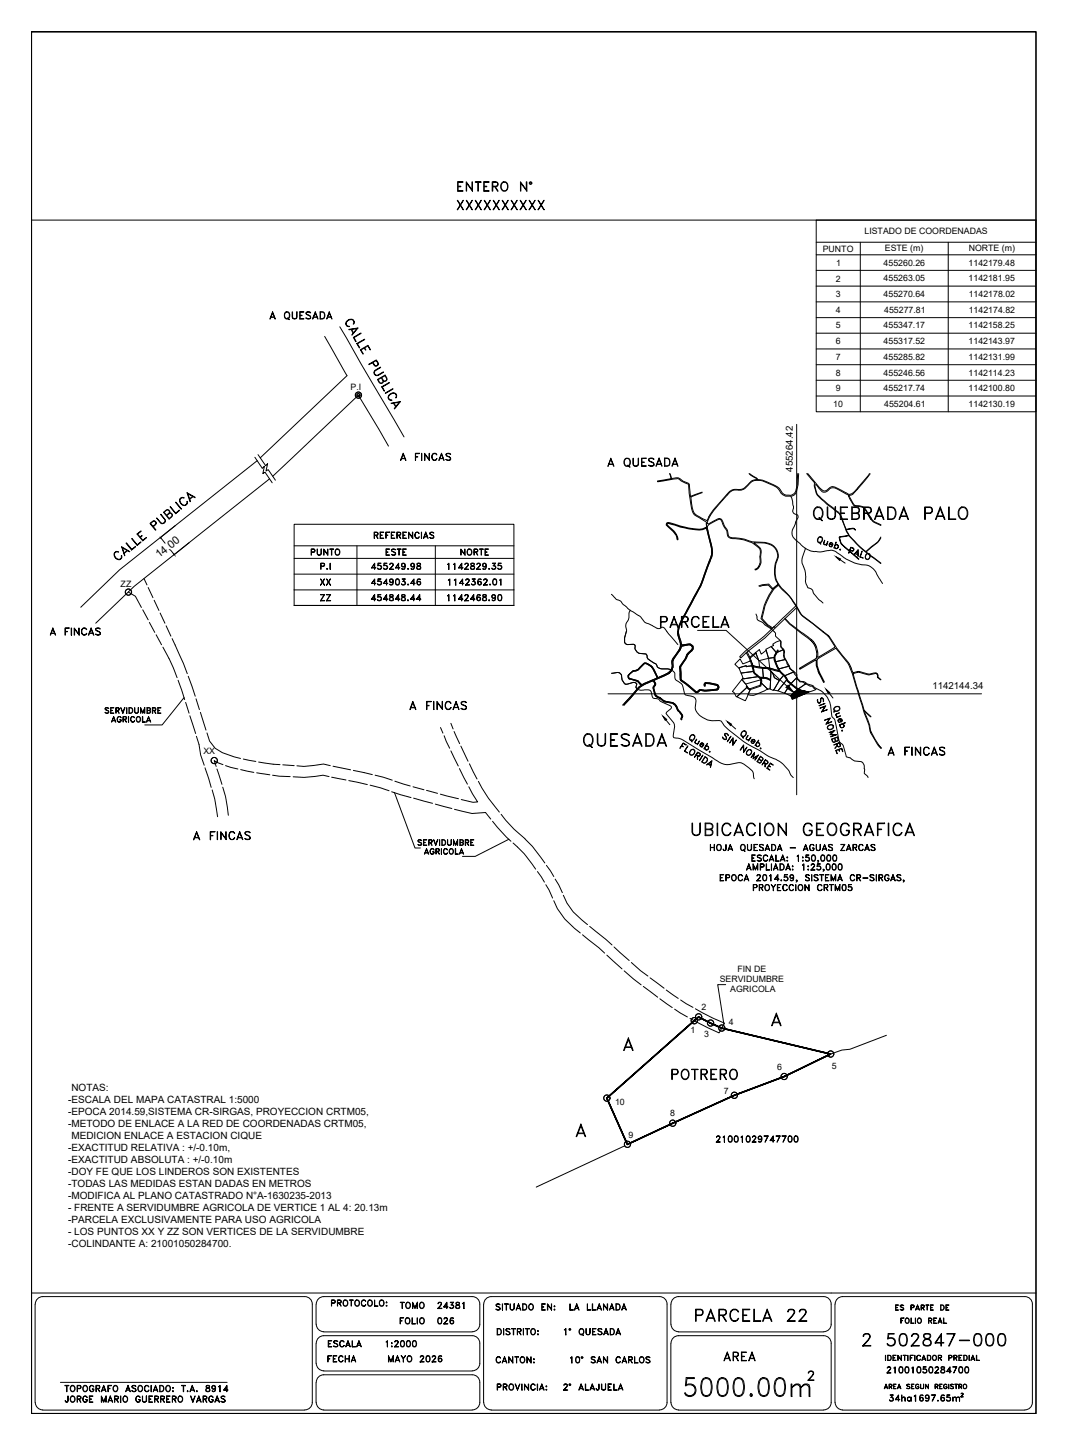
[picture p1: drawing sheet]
<svg xmlns="http://www.w3.org/2000/svg" width="340mm" height="460mm" viewBox="0 0 340 460" stroke-linecap="round" stroke-linejoin="round" font-family="sans-serif">
<!-- layer: PARCELAS -->
<path d="M193.2 349.6l6.6 14.7 34-15.6 15.9-6 14.8-7.1-34.7-8.3-7.4-3.5 7.4 3.5 34.7 8.3-14.8 7.1-15.9 6-34 15.6-6.6-14.7 29.2-25.8z" fill="none" stroke="#000" stroke-width=".51"/>
<!-- layer: SERVIDUMBRE -->
<g fill="none" stroke="#000" stroke-width=".32">
<path d="M40.9 188.5l2.2 1.3 1.9 3.6M45.5 194.1l1.7 3.2M45.8 184.2l1 2M47.2 187l1.5 3.3M47.6 198.1l1.7 3.2M49.1 191.1l1.5 3.2M51 195.2l1.5 3.2M52.9 199.2l1.5 3.3M241.6 186.5l1.2-.4 2-.1 1.4 1.5 1.5-1.4-1.5 1.4M241.9 186.7l.9-.3 1.9-.1 1.3 1.4a21.9 21.9 0 0 0-3.7 9.2l1.9 2.1 1.6 1.1M247.8 186.3a14.3 14.3 0 0 0-4.5 8l-.7 2.6 1.8 1.9 1.7 1.1M49.7 202.1l1.7 3.2"/>
<path d="M51.9 206a56.8 56.8 0 0 1 4.5 9.7M54.8 203.3l3.6 7.9 1.2 3.3M56.7 216.6l2.1 6.1M59.9 215.3l2.3 6.3M237.6 207.9l1.4 2.5-.4 .1M237.9 207.5l.9 1.8M239 210.4l.6 2.2a3.3 3.3 0 0 0 2 3 1.94 1.94 0 0 1 .5 2.6M240.7 208l-1.9 1.5M241.9 212.4l2.6 .2M244.6 212.6h.1M244.8 212.6l.3 .2M245.4 216.7a4.7 4.7 0 0 0-3.1-.8 2.56 2.56 0 0 1 0 2.5l-3.6 1.2-1.1-1.1 .3-.2 .9 1"/>
<path d="M248 213.5l-.9-2a3.3 3.3 0 0 1 .3-4.2l.2-.4 .2 .1-.1 .4a3.4 3.4 0 0 0-.2 4.4l.9 1.8 1.3 1.2a11.5 11.5 0 0 0 5.1 4.7l-.2 .3a13.9 13.9 0 0 1-5.3-5l-.6-.5a.96 .96 0 0 0-1.1-.6l-2.7-.8-3.3-.3-1.9-.4a4.1 4.1 0 0 0 4.6 3.6l1.1 .6M59.1 223.6l1.1 3.4M60.5 227.9l1.8 5.6M62.4 222.5l1.1 3.4M62.5 234.4l.9 2.6 .5 3.3 1.1 3.3M63.8 226.8l1.8 5.6M65.9 233.3l.8 2.6 1.8 2.3 2.3 1.4 5.8 1.9M140.3 231.6l.7 1.8M141.4 234.2l1.8 4M143.6 239l2.3 4.9M143.6 230.3l.7 1.8M144.6 232.9l1.8 3.9"/>
<path d="M146.7 237.5l2.3 4.8M65.3 244.4l1.9 6.3M67.6 251.5l.8 2.9 .9 5.6M69.1 244.8l1.6 4.9M70.9 250.6l.9 3 .9 6M71 243.4l-2.8-1.2 .6 1.8M71.8 243.7l4 1.1M76.6 245l4.2 .9M77.5 241.6l4 .8M81.7 246l2 .3M82.4 242.6l6.8 .8M83.8 246.3l2.1 .4"/>
<path d="M86.8 246.8l5.6 .4M90 243.5l3.7 .2M104.8 247.2l-1.9-.4-6.1 .7-3.5-.2M105.2 243.7l-2.2-.5-6.2 .8-2.2-.2M105.6 247.4l4.6 .9M106 243.9l5.6 1.2M111.1 248.5l5.9 1.3M112.5 245.3l6.1 1.3M117.9 250l6 1.7M119.4 246.8l5.5 1.6M124.7 252.1l6.2 1.8M125.7 248.7l4.9 1.5"/>
<path d="M131.5 250.5l3.5 .9M131.7 254.1l6 1.6M135.8 251.6l3.5 1M138.6 256l5.3 1.4M140.2 252.8l5.8 1.5M144.7 257.6l5.6 1.4 4.3-.3 1.7 2.1M146.3 244.7l2.5 4.9M149.3 250.5l2.8 4.8-1.5 .1-3.7-.9M149.5 243.2l2.4 4.8M152.3 248.8a46 46 0 0 0 6.7 9.7M159.6 259.2a42.6 42.6 0 0 0 7.6 7.9 47.1 47.1 0 0 1 6.3 7.6M156.8 261.5l1.6 1.9 4.3 4.4"/>
<path d="M163.4 268.4a33.5 33.5 0 0 1 7.2 8.3M171.1 277.5l2.3 3.3M174 275.5l2.3 3.5M176.8 279.9l2.3 4.3M173.8 281.7l2.2 4.2M176.3 286.7a22.5 22.5 0 0 0 8.5 10.3M179.4 285a19.8 19.8 0 0 0 7.7 9.4M185.5 297.6l7 5.8M187.8 294.9l7.1 5.9M193.2 304.1l4.9 4.3M195.5 301.5l4.8 4.3M198.8 309.1l5.4 4.4"/>
<path d="M201 306.4l3 2.6 2.3 1.7M204.9 314l4.5 3.5M207 311.3l4.5 3.3M210.1 318l4 2.8M212.2 315.2l3.8 2.6M216.7 318.4l4 2.3M214.8 321.3l4.1 2.5M221.4 321.1l5.6 3 3.7 1.6-1.7 3.1-9.3-4.6"/>
</g>
<!-- layer: 1 -->
<g fill="none" stroke="#000" stroke-width=".32">
<path d="M81.2 145.6l2.3 3.5 .7-.7-.5 2.4 .7-.5 2.3 3.4M82.2 144.7l2.4 3.5 .6-.6-.5 2.4 .7-.5 2.3 3.4M231.7 157.4l-.2 .2M273.1 155.7l-.2 .2M273.3 155.1l-.2 .2M51.2 171.3l1.4 1.6M54.3 175.1l1.1 1.3M55.9 167.3l-4.9 3.9M60.3 172.7l-4.9 4M223.6 165.4l1.4 .9M223.6 165.1l1.6 .7M226.1 163.9l-.4 .5"/>
<path d="M241.9 179.5l-.3 .7M93.7 187.8v5M163.6 187.8v5M58.6 222.1l-7 8.7h-5.5M125.6 252.3l6.5 17.7h1.8M162.1 267.2l-10.8 5.4h-4M231.1 313.5h-2.6l2 12.5M282.3 329.6l-11.7 4.4-2.5 .3-3.6 1.3M198.9 364.8l-28.1 13.1"/>
</g>
<!-- layer: Calles -->
<g fill="none" stroke="#000" stroke-width=".32">
<path d="M235.6 209.8l.9 1.6 2.6-1.1 .9 1.7-2.3 .2-.1-.3-2.3 .8-1.3-1.2zM236 214.3l4-.5 .2 .5 1.3 1.1-4.8 .7zM234.6 221.8l3.2-3 1.1 .7-1.5 3.5z"/>
<circle cx="114.1" cy="125.8" r="1"/>
<circle cx="114.1" cy="125.8" r=".49"/>
<circle cx="114.1" cy="125.8" r=".98"/>
<circle cx="114.1" cy="125.8" r=".48"/>
<circle cx="40.9" cy="188.5" r=".98"/>
<circle cx="68.2" cy="242.1" r="1"/>
<circle cx="68.2" cy="242.1" r=".98"/>
<circle cx="221" cy="325" r="1.02"/>
<circle cx="221.1" cy="324.9" r=".98"/>
<circle cx="222.5" cy="323.7" r="1"/>
<circle cx="222.5" cy="323.7" r=".98"/>
<circle cx="226.3" cy="325.7" r="1"/>
<circle cx="226.3" cy="325.7" r=".98"/>
<circle cx="229.8" cy="327.3" r="1"/>
<circle cx="229.8" cy="327.3" r=".98"/>
<circle cx="264.5" cy="335.5" r=".98"/>
<circle cx="264.5" cy="335.6" r=".98"/>
<circle cx="193.2" cy="349.6" r="1.02"/>
<circle cx="193.3" cy="349.6" r=".98"/>
<circle cx="214.2" cy="357.6" r="1"/>
<circle cx="214.2" cy="357.6" r=".98"/>
<circle cx="233.8" cy="348.7" r="1.02"/>
<circle cx="233.8" cy="348.7" r=".98"/>
<circle cx="249.7" cy="342.7" r="1"/>
<circle cx="249.7" cy="342.7" r=".98"/>
<circle cx="199.8" cy="364.3" r=".98"/>
</g>
<!-- layer: MACHOTE$0$4 -->
<path d="M10 70.1h319.9M10 411.6h319.9" fill="none" stroke="#000" stroke-width=".32"/>
<path d="M10 10.1h319.9v440h-319.9z" fill="none" stroke="#000" stroke-width=".51"/>
<!-- layer: TEX -->
<g fill="none" stroke="#000" stroke-width=".32">
<path d="M158.3 422.9h.7a1.11 1.11 0 0 1 .7 1.1 1.11 1.11 0 0 1-.7 1h-.7zM158.4 423.1a.97 .97 0 0 1 1.1 .5 .97 .97 0 0 1-.2 1.2h-.9zM160.3 422.9l.1 2.1zM161.1 423.3a.81 .81 0 0 1 1.3 0l-.5-.2-.7 .2 .1 .3 1 .6 .1 .5-.2 .1a.81 .81 0 0 1-1.1-.1l.4 .1 .8-.1-.1-.5-1-.6zM162.9 422.9l1.2 .2zM163.4 423.1v1.9l.2-1.9M164.8 423.9l.9-.1 .2-.5-.4-.2h-.7l-.1 1.9v-2.1l1.2 .2v.7l-1.1 .2M165.3 424l.6 1-.5-1M166.6 422.9l.1 2.1zM167.3 422.9l1.2 .2zM167.8 423.1v1.9l.2-1.9M169.2 423.3l.2-.2a.92 .92 0 0 1 1.1 .9 .92 .92 0 0 1-1.1 .8l-.4-.6z"/>
<path d="M169.4 423.1a.86 .86 0 0 1 1.1 .9 .86 .86 0 0 1-1.1 .8l-.3-.6zM171.2 423.7l.3 .1zM171.3 423.7l.1 .1zM171.3 424.7l.1 .3zM171.3 424.8h.1M179.7 423.3l.5-.4v2.1l-.1-1.9zM184.6 423.3l.4-.4a.97 .97 0 0 1 1 1.1 .97 .97 0 0 1-1.2 .8l-.4-.6zM184.8 423.1h.2a.87 .87 0 0 1 .8 1 .87 .87 0 0 1-1 .7l-.3-.6zM185.2 424.7l.6 .5zM186.6 422.9l.2 1.8 .3 .1h.5l.2-.4 .1-1.5v1.5l-.3 .4-.5 .2-.4-.3zM188.7 422.9h1.1l-1 .2v1.7l1 .2h-1.1zM188.8 423.9h.6l-.6 .1"/>
<path d="M190.6 423.1a.81 .81 0 0 1 1.1 .2l-.4-.2-.8 .2 .1 .3 1 .6 .1 .5a.81 .81 0 0 1-1.3 0l.5 .1 .7-.1-.1-.6-1-.5-.1-.3zM192.4 424.5h1.1M192.5 424.4h.9M193 422.9l.7 2.1-.7-1.7-.8 1.7zM194.3 422.9a1.09 1.09 0 0 1 1.3 .6 1.09 1.09 0 0 1-.3 1.3l-1 .2zM194.4 423.1h.5a.96 .96 0 0 1 .7 .9 .96 .96 0 0 1-.7 .8h-.5zM196.3 424.5h1.1M196.4 424.4h1M196.9 422.9l.7 2.1-.7-1.7-.8 1.7zM19.2 440.1h53.1M158.3 440.6h.9l.4 .4-.2 .5-1 .1 .8-.1 .2-.3-.2-.5h-.8v1.9zM160.2 440.6l1.1 .1 .2 .3-.2 .5-1 .1 .7-.1 .4-.3-.1-.4-1-.1v1.9z"/>
<path d="M160.8 441.6l.7 1-.6-1M162.2 440.8a.88 .88 0 0 1 1.4 .8 .88 .88 0 0 1-1.4 .7l-.1-.5zM162.4 440.8a.63 .63 0 0 1 .7-.1 .63 .63 0 0 1 .3 .7 .82 .82 0 0 1-.7 1.1l-.6-.7zM164 440.6l.8 1.7 .7-1.7-.7 2zM166.1 440.6l.1 2zM167 440.6l1.2 1.7 .1-1.7v2l-1.2-1.8-.1 1.8zM169.2 440.8l.7-.2 .5 .4a.7 .7 0 0 0-.8-.3 .7 .7 0 0 0-.5 .7v.4a.7 .7 0 0 0 .5 .7 .7 .7 0 0 0 .8-.4 .87 .87 0 0 1-1.3 .3 .87 .87 0 0 1 0-1.4zM171.1 440.6l.1 2zM172 442.1h1.1M172 442h1M172.5 440.6l.8 2-.8-1.8-.7 1.8zM173.9 442.4l.2 .1z"/>
<path d="M173.9 441.2l.2 .3zM173.9 441.4h.1M282.1 440.7l.6 1.4-.6-1.3-.5 1.3zM283.2 441.4l.7-.1v-.5l-.7-.1-.1 1.4v-1.4l.9 .1-.1 .6h-.7M284.6 442.1v-1.4h.8h-.9v1.4M286.3 440.7l.6 1.4-.6-1.3-.5 1.3zM288.7 440.8l.4-.1 .7 .1h-1l.1 .4 .8 .3 .1 .4-.4 .2-.7-.2a.47 .47 0 0 0 .6 .2 .47 .47 0 0 0 .3-.6l-.8-.3zM290.3 442.1v-1.4h.8h-.8v1.4M291.7 440.8l.5-.1 .4 .3a.59 .59 0 0 0-.8-.1 .59 .59 0 0 0-.1 .8 .59 .59 0 0 0 .8 .1v-.3h-.3h.4a.58 .58 0 0 1-.7 .6 .58 .58 0 0 1-.4-.9zM293.1 440.7l.1 1 .4 .4 .5-.4v-1v1l-.2 .4-.7-.2zM294.7 440.7l.9 1.2 .1-1.2v1.4l-.9-1.3-.1 1.3zM297.8 441.4l.7-.1 .1-.4-.8-.2v1.4v-1.4l.8 .1v.5l-.8 .1"/>
<path d="M299.3 440.7h.7h-.8v1.4M300.6 440.8l.6-.1 .4 .3a.58 .58 0 0 0-.8-.2 .58 .58 0 0 0-.3 .7 .48 .48 0 0 0 .5 .6 .48 .48 0 0 0 .5-.6h-.3h.4a.58 .58 0 0 1-.8 .6 .58 .58 0 0 1-.3-.9zM302.1 440.7v1.4zM302.6 440.8l.4-.1 .6 .1h-.9l.1 .4 .7 .3v.6l-.9-.2h.9v-.4l-.7-.3zM304 440.7h.9zM304.4 440.7v1.4l.1-1.4M305.4 441.4l.7-.1v-.5l-.7-.1-.1 1.4v-1.4l.9 .1-.1 .6h-.7"/>
<circle cx="181.5" cy="423.2" r=".29"/>
<circle cx="181.5" cy="423.2" r=".16"/>
<circle cx="307.2" cy="441.3" r=".62"/>
<circle cx="307.3" cy="441.3" r=".7"/>
</g>
<!-- layer: MARCO-INTERNO -->
<g fill="none" stroke="#000" stroke-width=".32">
<path d="M11.2 415.2v31.3M11.2 415.2l.6-1.5 .8-.7 1-.2h83.4a2.38 2.38 0 0 1 2.4 2.4M99.4 415.2v31.3M100.6 415.2v6.4M100.7 415.2l.3-1.1 .6-.8 1.5-.5h47.3a2.38 2.38 0 0 1 2.4 2.4M152.8 415.2l-.1 6.9-.8 1.3-1.5 .6h-47.3l-1.5-.6-.6-.8-.3-1M154 415.2v31.3M154.1 415.2l.2-1.1 .6-.8 1.5-.5h53.6a2.38 2.38 0 0 1 2.4 2.4M212.4 415.2v31.3M213.6 415.2v6.4M262.3 412.8h-46.2l-1.5 .5-.7 .8-.2 1.1M262.3 412.8l1 .2 .8 .7 .6 1.5"/>
<path d="M264.7 415.2l-.1 6.9-.8 1.3-1.5 .6M265.9 415.2v31.3M268.3 412.8h58M268.3 412.8l-1 .2-.8 .7-.6 1.5M326.4 412.8l1 .2 .8 .7 .5 1.5M328.7 415.2v31.3M100.6 427.6v6.5M100.7 427.6l.3-1 .6-.9 1.5-.5h47.3a2.38 2.38 0 0 1 2.4 2.4l-.1 7-.8 1.3-1.5 .5M100.7 434l.3 1.1 .6 .8 1.5 .5M103.1 436.5h47.3M213.6 427.6v18.9M213.7 421.6l.2 1 .7 .8 1.5 .6h46.2"/>
<path d="M262.3 425.2h-46.2l-1.5 .5-.7 .9-.2 1M262.3 425.2l1 .3 .8 .6 .6 1.5v18.9M11.2 446.5l.3 1 .6 .8 1.5 .5M13.6 448.9h83.4M99.4 446.5l-.2 1-.7 .8-1.4 .5M100.6 440.1v6.4M100.7 440.1l.3-1.1 .6-.8 1.5-.5h47.3a2.38 2.38 0 0 1 2.4 2.4v6.4M100.7 446.5l.3 1 .6 .8 1.5 .5M103.1 448.9h47.3M152.8 446.5l-.3 1-.6 .8-1.5 .5M154.1 446.5l.2 1 .6 .8 1.5 .5M156.4 448.9h53.6"/>
<path d="M212.4 446.5l-.2 1-.7 .8-1.5 .5M216 448.9h46.3M264.7 446.5l-.6 1.5-.8 .6-1 .2M265.9 446.5l.6 1.5 .8 .6 1 .2M268.3 448.9h58M328.7 446.5l-.5 1.5-.8 .6-1 .2"/>
</g>
<!-- layer: LP -->
<path d="M103.4 107.1l7.1 12.5-27.6 26.2M108.2 104l20.5 35.1M81.9 146.6l-43.8 34.8-12.4 11.9M85.9 152.4l-43.2 34.3-12.2 11.7M123.7 142l-9.6-16.2-27.2 25.8" fill="none" stroke="#000" stroke-width=".32"/>
<!-- layer: 2 -->
<g fill="none" stroke="#000" stroke-width=".32">
<path d="M110.4 102.3a1.31 1.31 0 0 1 1.3-.7 1.31 1.31 0 0 1 1.1 1l-.2 .6 .1-.5a1.26 1.26 0 0 0-1.5-.9 1.26 1.26 0 0 0-1 1.4l.5 .7 .6 .1a.99 .99 0 0 1-1.1-.5 .99 .99 0 0 1 .2-1.2zM111.1 104.9l2.9-.5-1.9 2.3 1.6-2.1zM111.8 104.8l.7 1.4M112 104.8l.6 1.2M112.5 107.4l2.4-1.4-2.2 1.5 .7 1.2zM113.6 109.4l2.5-1.4-2.3 1.4 .8 1.3zM114.7 111.3l2.5-1.4 .8 1.4-.8-1.2-2.3 1.3 .7 1.3zM116.1 110.8l.4 .6-.5-.6M118.7 115.3l.8 1.1 .7-.2 .1-.2-.5-1.2-2.3 1.3 2.3-1.5 .7 1-.2 .8-.9 .2-.8-1.2M119.4 117.9l1.8-1-1.7 1.1a.82 .82 0 0 0-.2 1.1 .82 .82 0 0 0 1 .3l1.7-1-1.6 1.1a.96 .96 0 0 1-1.2-.4 .96 .96 0 0 1 .2-1.2zM121.5 120.2l.8 1.1 .7-.2 .1-.2-.5-1.3-2.2 1.3 .8 1a.64 .64 0 0 0 .7-.8l-.5-.8M121.5 123.2l2.5-1.4-2.3 1.4 .7 1.4z"/>
<path d="M122 121.1a.76 .76 0 0 1-.3 .9 .76 .76 0 0 1-1-.2l-.5-1 2.4-1.4 .6 1a.79 .79 0 0 1-.8 1l-.5-.3M122.7 125.1l2.4-1.4zM123.8 125.8a1.25 1.25 0 0 1 1.5-.8 1.25 1.25 0 0 1 .9 1.5l-.2 .2a.97 .97 0 0 0 0-1.2 .97 .97 0 0 0-1.2-.2 1.15 1.15 0 0 0-.8 1.9l.8 .2a1.04 1.04 0 0 1-1.2-.7zM124.5 128.4l3-.5-1.9 2.3 1.5-2.2zM125.2 128.2l.8 1.4M125.4 128.3l.7 1.1M55.9 159.9l1.9 2.1zM57.3 158.7a1.06 1.06 0 0 1 1.4-.2 1.03 1.03 0 0 0-1.2 .3 1.03 1.03 0 0 0 0 1.2 1.19 1.19 0 0 0 1.9 .4l.2-.8a1.14 1.14 0 0 1-.8 1.4 1.14 1.14 0 0 1-1.4-1l-.2-.6zM59.6 156.9l2.6 1.4-2.4-1.1 .7 2.5zM61.4 158l-1.1 .8M61.5 158l-1.2 1M36.4 176l.7-.5 .7 .2a.95 .95 0 0 0-1.2 .3 .95 .95 0 0 0 0 1.2 1.17 1.17 0 0 0 1.9 .5l.2-.8a1.02 1.02 0 0 1-.4 1.2 1.02 1.02 0 0 1-1.3-.3l-.6-.9z"/>
<path d="M38.7 174.1l2.6 1.5-2.3-1.2 .7 2.5zM40.1 172.9l.2-.1 1.7 2.1 1.2-.8-1.3 1zM40.5 175.2l-1 .9M40.7 175.2l-1.3 1M41.9 171.5l1.8 1.9 1.2-.8-1.2 1zM43.6 170l1.3-1-1.1 1 1.7 2 1.2-.8-1.2 1zM44.6 171l.6-.5-.5 .6M48.7 167.6l1-.9-.6-.8-1.2 .8 1.8 2-.2 .1-1.7-2.1 .9-.8 .4-.1 .7 .7-1 1.2M49.9 164.9l1.3 1.5 .6 .3 .5-.4 .3-.5-1.4-2.1 1.3 1.6a.91 .91 0 0 1-.2 1.2 .91 .91 0 0 1-1.2 0zM53 164l1-1-.6-.7-1.1 .8 1.6 2 .9-1-.6-.7-1.1 .7M53.8 163.4a.74 .74 0 0 1 .8 0 .74 .74 0 0 1 .3 .8l-1.1 1.1-1.7-2.2 .8-.7a.75 .75 0 0 1 1 .1 .75 .75 0 0 1-.1 1M54.2 161.3l1.7 2.1 1.3-.9-1.3 1z"/>
<path d="M198.9 333.5h2.3M199.1 333.3h1.9M200.1 330.4l1.5 4h-.2l-1.3-3.4-1.3 3.4h-.2zM246.1 325.6h2.2M246.3 325.4h1.9M247.2 322.5l1.5 4h-.2l-1.3-3.4-1.3 3.4h-.2zM185 357.9l1.5 4h-.2l-1.3-3.5-1.4 3.5h-.1zM183.8 360.9h2.3M184 360.7h1.9"/>
</g>
<!-- layer: 1 -->
<path d="M55.4 176.4l.1 .2z" fill="#000" stroke="#000" stroke-width=".32"/>
<!-- layer: Datos -->
<g fill="none" stroke="#000" stroke-width=".32">
<path d="M285.2 415.4h.9l-.9 .1v1.5l.9 .1h-.9zM285.2 416.2h.6l-.6 .1M286.6 415.6l.4-.2 .8 .2h-1.1l.3 .5 .7 .4-.1 .5-.6 .1-.4-.3 .4 .2 .7-.2-.2-.4-.8-.4zM286.8 419.6h1l-.8 .1v1.6zM290.1 419.6l.1 1.6 .9 .1h-1zM290.1 416.2l.9-.1v-.5l-.9-.1v1.6v-1.7l.9 .2v.6l-.9 .1M291.5 419.6v1.7zM291.7 416.7h.9M291.7 416.7h.8M292.2 415.4l.6 1.7-.6-1.5-.7 1.5zM293.4 416.2l.8-.1v-.5l-.8-.1-.1 1.6v-1.7l1 .2-.1 .6-.8 .1M293.8 416.3l.5 .8-.5-.8"/>
<path d="M294.8 415.4l1 .1zM295.2 415.5v1.6l.1-1.6M296.3 415.4h.9l-.8 .1v1.5l.8 .1h-.9zM296.4 416.2h.5l-.5 .1M299.3 419.6l.7 1.7-.7-1.5-.7 1.5zM299.5 415.4h.6a.87 .87 0 0 1 .6 .9 .87 .87 0 0 1-.6 .8h-.6zM299.6 415.5h.5a.86 .86 0 0 1 0 1.5h-.5M300.4 419.6l.1 1.6 .9 .1h-1zM301.2 415.4h1l-.9 .1v1.5l.9 .1h-1zM301.3 416.2h.5l-.5 .1M281.9 431.4l.1 1.7zM282.6 431.4h.6a.87 .87 0 0 1 .6 .9 .87 .87 0 0 1-.6 .8h-.6z"/>
<path d="M282.8 431.5a.79 .79 0 0 1 .9 .8 .79 .79 0 0 1-.9 .7zM284.4 431.4v1.7M284.4 432.2h.5l-.5 .1M284.4 431.5v1.5M285.9 431.4l1.1 1.5v-1.5v1.7l-1-1.5-.1 1.5zM287 420.4h.4l-.4 .1M288 431.5v1.6l.1-1.6M289.1 431.4v1.7zM289.8 431.4h1l-.9 .1v1.6zM289.9 432.2h.5l-.5 .1M291.3 431.4v1.7zM292 431.6l.7-.2 .4 .4-.2-.2a.71 .71 0 0 0-1 .7 .71 .71 0 0 0 1 .6l.2-.2v.2a.81 .81 0 0 1-1.2-.1 .81 .81 0 0 1 .1-1.2z"/>
<path d="M294.1 431.4l.7 1.7-.7-1.5-.6 1.5zM295.3 431.4h.5a.87 .87 0 0 1 .6 .9 .87 .87 0 0 1-.6 .8h-.5zM295.4 431.5a.79 .79 0 0 1 1 .8 .79 .79 0 0 1-1 .7zM295.8 420.4l.7-.1 .2-.4-.9-.2-.1 1.6v-1.7l1 .2v.5l-.9 .2M296.2 420.5l.5 .8-.5-.8M297.4 421.2v-1.5l.9-.1h-1v1.7M297.4 420.4h.5l-.5 .1M298.8 432.2l.9-.1v-.5l-.9-.1v1.6v-1.7l.9 .1 .1 .3-.1 .4-.9 .1M298.8 420.9h1M298.9 420.8h.8M299.3 432.3l.5 .8-.5-.8M302.2 432.2h.6l.3-.4-.3-.3h-.6l-.1 1.6v-1.7l1 .2v.5l-.9 .2"/>
<path d="M303.8 432.2l.8-.1v-.5l-.8-.1-.1 1.6v-1.7l1 .2-.1 .6-.8 .1M304.2 432.3l.5 .8zM305.3 431.4v1.7M305.4 432.2h.5l-.5 .1M305.4 431.5v1.5M306.9 431.4h.6a.91 .91 0 0 1 .5 .9 .91 .91 0 0 1-.5 .8h-.6zM307 431.5a.85 .85 0 0 1 .9 .4 .85 .85 0 0 1-.1 1l-.8 .1zM308.5 431.4l.2 1.7zM309.8 431.4l.7 1.7-.7-1.5-.7 1.5zM310.9 431.4l.1 1.6 .9 .1h-1z"/>
<circle cx="288.9" cy="420.4" r=".79"/>
<circle cx="288.9" cy="420.4" r=".7"/>
<circle cx="292.7" cy="420.4" r=".79"/>
<circle cx="292.8" cy="420.4" r=".7"/>
<circle cx="297.6" cy="432.2" r=".77"/>
<circle cx="297.6" cy="432.2" r=".71"/>
</g>
<!-- layer: 0 -->
<g fill="none" stroke="#000" stroke-width=".32">
<path d="M253.7 135.1v117.9M260.7 171.1a.76 .76 0 0 1 .9-.1 .76 .76 0 0 1 .3 .9l-.2 .4a.78 .78 0 0 1-1 .5 .78 .78 0 0 1-.4-1zM260.7 171.2l.3-.2a.84 .84 0 0 1 .8 1.1 .84 .84 0 0 1-1.3 .4l-.1-.6zM261 172.6l.4 .6zM262.6 172l-.3 .9 .2 .4h.8l-.4 .1-.6-.2zM263.5 172.4l-.3 1.2zM264.3 172.9h.7l.2 .4-.1 .3-.9-.3 .8 .2 .1-.4a.58 .58 0 0 0-1 .2 .58 .58 0 0 0 .7 .7h.2a.64 .64 0 0 1-.9-.2 .64 .64 0 0 1 .2-.9zM266 173.5a.62 .62 0 0 1 .9 .2 .62 .62 0 0 1-.3 .9 .62 .62 0 0 1-.9-.4l.3 .3a.58 .58 0 0 0 .8-.3 .58 .58 0 0 0-.4-.8zM266.2 172.6l-.6 1.9zM267.4 174.9l.2-.1 .1 .3zM267.5 174.9h.1M270.6 175.1l1 .3 .2-.5-.1-.3-.7-.3-.8 1.8 .7-1.9 .8 .3 .2 .3-.2 .6-1.1-.2"/>
<path d="M272.2 176.2l1 .4M272.3 176.2l.9 .3M273.2 175l.1 2.1-.2-1.8-1.2 1.4zM274.4 175.5l-.5 1.8 1 .4-1.1-.4zM275.9 176.5l.3-.3a.84 .84 0 0 1 .7 1.2 .84 .84 0 0 1-1.2 .4l-.1-.7zM276 176.3l.2-.1a.94 .94 0 0 1 .9 1.2 .94 .94 0 0 1-1.4 .5l-.2-.8zM193.6 220.9h118.9M217.1 237.4l.5 .3-.6-.2M217.6 236.5l.9 .6-.9-.5-1.1 1.7zM219 237.5l-.9 1.6 .8 .6-1-.6zM219.9 234.2a.81 .81 0 0 1 1.3 0 .81 .81 0 0 1-.3 1.2 .74 .74 0 0 1-1 .3 .74 .74 0 0 1-.3-1zM219.9 238.9a.76 .76 0 0 1 1.1-.3 .76 .76 0 0 1 .2 1.1l-.3 .4a.76 .76 0 0 1-1 .3 .76 .76 0 0 1-.3-1.1z"/>
<path d="M220 234.3l.5-.3a.84 .84 0 0 1 .5 1.2 .84 .84 0 0 1-1.4 .1zM220 238.9a.67 .67 0 0 1 .9-.2 .67 .67 0 0 1 .2 .9 .91 .91 0 0 1-1.1 .7l-.2-.1a.94 .94 0 0 1 .2-1.3zM220.1 235.5l.2 .7zM221.8 235.3l-.4 1.1 .2 .3h.6l-.6 .1-.4-.4zM222.7 235.9l-.6 1.2zM223.1 236.8l.8 .5v-.5a.59 .59 0 0 0-.9 .4 .59 .59 0 0 0 .8 .6 .64 .64 0 0 1-.9-.4 .64 .64 0 0 1 .4-.8 .64 .64 0 0 1 .8 .6l-.1 .3-.9-.6M224.8 237.5a.63 .63 0 0 1 .8 .4 .63 .63 0 0 1-.4 .8 .63 .63 0 0 1-.8-.5l.2 .3a.58 .58 0 0 0 .9-.1 .58 .58 0 0 0-.3-.8zM225.2 236.6l-1 1.8zM225.8 239.3l.2-.1 .1 .2-.2 .1zM225.9 239.2h.1M230.8 233.6l.6-.1 .5 .5 .1 .2-.6-.6-.6 .1 .5 1-.1 .7a.86 .86 0 0 1-1.1-.7l.8 .7 .4-.2zM232.7 234.4l-1.1 1.7z"/>
<path d="M233.4 234.9l.1 2 1-1.3-1.1 1.7-.1-2.1-1 1.3zM236.3 233a.81 .81 0 0 1 1.3 0 .81 .81 0 0 1-.3 1.2 .81 .81 0 0 1-1.3 .1 .81 .81 0 0 1 .3-1.3zM236.3 233a.69 .69 0 0 1 1-.2 .69 .69 0 0 1 .2 1 .85 .85 0 0 1-1.3 .5 .94 .94 0 0 1 .1-1.3zM236.5 234.3l.2 .7zM236.8 237.1l.1 2.2 1-1.4-1.1 1.7-.1-2.1-1.1 1.3zM238 238.9a.76 .76 0 0 1 1.1-.2 .76 .76 0 0 1 .2 1l-.3 .5a.83 .83 0 0 1-1.3 0 .83 .83 0 0 1 .3-1.3zM238.1 239l.9-.3a.93 .93 0 0 1 .1 1.2 .93 .93 0 0 1-1.2 .3 .87 .87 0 0 1 .2-1.2zM238.2 234.2l-.5 1 .2 .3h.6h-.6l-.3-.3v-.3zM239 234.7l-.6 1.2zM239.3 235.6a.57 .57 0 0 1 .9-.2 .57 .57 0 0 1 0 .9l-.8-.6 .8 .5 .1-.4a.58 .58 0 0 0-1 0 .58 .58 0 0 0 .5 .8h.2a.63 .63 0 0 1-.7-.2 .63 .63 0 0 1 0-.8zM240.3 239.5l-.4 1.8 1.6-.9-1.1 1.6 .8-1.3-1.4 .9 .3-1.7-1 1.2zM241.6 235.6l-1.1 1.7z"/>
<path d="M242.1 238.2l.2 .1-.2 .1zM242.2 238.2h.1M260.4 222.7v.5l.4 .6 .4-.3 .1-1 .4-.3 .4 .3 .1 .9v-.6l-.5-.6-.3 .3-.3 1.3h-.5l-.4-.9zM260.8 224.6l1.9-.6zM261.1 225.4l1.9-.7-1.2 1.8 1.7-.5-1.9 .7 1.2-1.8zM262.5 229.3l1.9-.7-1.2 1.7 1.7-.5-1.9 .7 1.2-1.7zM263.7 231a.88 .88 0 0 1 1.2-.3 .88 .88 0 0 1 .4 1.1 .97 .97 0 0 1-1.1 .5 .97 .97 0 0 1-.7-.9zM263.7 231.2l.3-.2a.83 .83 0 0 1 1.3 .3 .89 .89 0 0 1-.8 .9 .89 .89 0 0 1-1-.8zM264 233.2l1.9-.7-1.4 1.3 1.9 .1-1.9 .7 1.4-.6-1.6-.1 1.1-1.1zM265.7 225.2a.88 .88 0 0 1 1.2-.4 .88 .88 0 0 1 .4 1.2 .97 .97 0 0 1-1 .5 .97 .97 0 0 1-.8-.9zM265.7 225.3l.3-.2a.83 .83 0 0 1 1.3 .4 .89 .89 0 0 1-.8 .8 .89 .89 0 0 1-.9-.7zM265.8 226l-.2 .7z"/>
<path d="M265.8 235l.5 .9 .6-.2-.3-1-1.7 .7 .5 .8 .5-.2-.2-.9M265.9 235.7l.4 .3 .5-.1 .2-.5-.3-.8-1.9 .7 .2 .8 .6 .3 .4-.3 .1-.4M266.1 227.4l1.2-.4-1 .5v.4l.5 .3-.4-.1zM266.1 238.9l1.9-.7 .4 1-.4-.9-1.7 .6 .2 1zM266.4 228.3l1.3-.4zM266.5 236.8l.4 .9 .6-.2-.2-1-1.8 .7 1.8-.8 .3 1.1-.8 .2-.4-.8M266.6 237.3l-.7 1 .7-.9M267.1 238.6l.2 .6-.2-.5M267.3 230.7l1.9-.7zM267.3 228.9l.4 1a.64 .64 0 0 0 .2-1 .64 .64 0 0 0-1 0 .64 .64 0 0 0 .2 1h.3h-.2a.54 .54 0 0 1-.2-.7 .54 .54 0 0 1 .7-.2 .54 .54 0 0 1 .2 .7l-.2 .1-.3-.9M268 232.5h.3l-.1 .3zM268.2 232.6h.1"/>
<path d="M221.7 240.2l.9 .5 .3-.6-.7-.5-1 1.5 .9-1.7 .9 .7-.4 .7-.9-.5M222.1 240.6v1.2l.1-1.2M223.8 240.4l-1 1.8zM224.5 240.9l.5 .3a1.06 1.06 0 0 1 .1 1.2 1.06 1.06 0 0 1-1.1 .5l-.5-.4zM224.5 241a.92 .92 0 0 1 .5 1.4 .92 .92 0 0 1-1.4 .1zM225 243.5l1.7-1.3-.4 2.1 .2-1.8zM225.4 243.2l1 .6M225.5 243.2l.8 .5M241.7 241.6l.9 .5 .3-.6-.7-.6-1 1.5 1 .4 .2-.5-.8-.6M242.3 242l.1 .6-.5 .4-.9-.5 1.1-1.7 .9 .8-.4 .6-.4-.1M243.3 242.7l.8 .5 .4-.4-.7-.8-1.1 1.6 1-1.8 .6 .5 .2 .6-.4 .3-.9-.4M243.6 243v1.2l.1-1.1"/>
<path d="M244.9 243.7l.4 .5-.5-.3M245.3 242.9l1 .7-.9-.6-1.1 1.6 .8 .6-.9-.6zM229.3 278.4h1.1l-1 .1v1.8l1 .1h-1.1zM229.4 279.4h.6l-.6 .1M231.2 279.4l1-.1 .1-.5-.3-.3h-.8l-.1 1.9v-2l1.2 .2v.7l-1.1 .2M233.1 278.7l.2-.2a.92 .92 0 0 1 1.2 .9 .92 .92 0 0 1-1.2 .9l-.4-.6zM233.3 278.6a.86 .86 0 0 1 1.1 .8 .86 .86 0 0 1-1.1 .9l-.3-.6zM235.2 278.7l.8-.3 .5 .5a.7 .7 0 0 0-.8-.4 .7 .7 0 0 0-.6 .7v.5a.7 .7 0 0 0 .6 .6 .7 .7 0 0 0 .8-.4 .75 .75 0 0 1-.9 .6 .75 .75 0 0 1-.6-.8zM237.7 278.4l.7 2-.7-1.7-.8 1.7zM237.9 276.5h1.1M238.4 275l.8 2-.8-1.7-.7 1.7zM239.8 275l.7 1.7 .8-1.7v2l-.1-1.5-.7 1.5-.6-1.5-.1 1.5z"/>
<path d="M242.2 275.9h.9v-.7l-.9-.1-.1 1.9v-2h.9l.3 .4-.3 .7h-.8M243.1 278.5a.62 .62 0 0 1 1 .3v1.3a.62 .62 0 0 1-.6 .3 .62 .62 0 0 1-.5-.3l-.2-.8zM243.1 278.6h.8M243.2 278.5l-.2 .8 .2 1M243.8 278.5l.3 .8-.3 1M244 275l.1 1.9 1 .1h-1.1zM245 278.8l.5-.4v2l-.1-1.8zM245.6 275l.1 2zM246.4 276.5h1.2M246.8 279.9h1.3h-1.5l1.1-1.5v2l-.1-1.7-.8 1.2M247 275l.8 2-.8-1.7-.7 1.7zM248.3 275h.7a1.11 1.11 0 0 1 .7 1 1.11 1.11 0 0 1-.7 1h-.7z"/>
<path d="M248.5 275.1a.97 .97 0 0 1 1.1 .5 .97 .97 0 0 1-.3 1.2l-.8 .1zM249.7 279.3l.1-.9h1l-.9 .1-.1 .7a.71 .71 0 0 1 1 .1 .71 .71 0 0 1-.2 1 .71 .71 0 0 1-1-.2h.1M250.4 276.5h1.1M251 275l.7 2-.7-1.7-.8 1.7zM251.6 278.9l.5-.4 .6 .4M252 278.5l-.4 .5 .4 .6M252.3 278.5a1.19 1.19 0 0 1 0 1.8M252.3 275.7l.2 .2zM252.3 276.7l.2 .3zM252.3 276.8h.1M252.7 279.4a.62 .62 0 0 1-1 .1 .62 .62 0 0 1 0-.9 .62 .62 0 0 1 1 .1v.4a.91 .91 0 0 1-.7 1.3l-.4-.3 .2 .2M252.7 279.1l-.4 .5"/>
<path d="M255.5 275.4l.5-.4v2l-.1-1.8zM256.5 278.7l.4-.3 .8 .3-.4-.2-.8 .2 .2 .4 1 .6-.1 .6-.7 .1-.4-.3 .4 .2 .8-.2-.2-.5-1-.5zM257.2 275.7l.3 .2zM257.3 275.7l.1 .2zM257.3 276.7l.1 .3zM257.3 276.8h.1M258.3 276.9l1.2 .1h-1.3l1.1-1.4-.3-.5-.6 .1v.3l-.1-.1 .3-.4h.4l.3 .2v.5l-1 1.3M258.4 278.4l.1 2zM259.2 278.7a.81 .81 0 0 1 1.3 0l-.5-.2-.7 .2 .1 .4 1 .6 .1 .4-.1 .2a.81 .81 0 0 1-1.2-.2l.5 .2 .7-.2v-.4l-1.1-.6zM260.2 276.7l.3 .2M260.5 274.5l.2-.4h-.3l.1-.2 .2 .4-.3 .2M260.5 274.2l.2 .1"/>
<path d="M260.9 275.7l.4 .6-.1 .4-.3 .2M261 278.4l1.3 .1zM261.3 276.1a.75 .75 0 0 0-1.1-.2l.1-.9h.9l-.8 .1-.1 .6a.71 .71 0 0 1 1 .2 .71 .71 0 0 1-.2 1 .71 .71 0 0 1-1-.3l.8 .3 .4-.4M261.6 278.5v1.9l.1-1.9M262.2 276.8h.1M262.3 277.3l.1-.4-.2 .1v-.3l.2 .4-.3 .3M262.3 277l.1 .1M262.9 278.5l1.1-.1h-1.2v2M263.3 275.1a.62 .62 0 0 1 1 .3v1.2a.62 .62 0 0 1-.6 .4 .62 .62 0 0 1-.6-.4l-.1-.7zM263.3 276.8h.8M263.3 275.2h.8M263.4 275.1l-.3 .8 .3 1"/>
<path d="M264 275.1l.3 .8-.3 1M264.6 278.4l.8 1.7 .7-1.7v2v-1.5l-.7 1.5-.7-1.5-.1 1.5zM265.2 275.1a.62 .62 0 0 1 1 .3v1.2a.62 .62 0 0 1-.6 .4 .62 .62 0 0 1-.6-.4l-.1-.7zM265.2 276.8h.8M265.2 275.2h.8M265.3 275.1l-.3 .8 .3 1M265.9 275.1l.3 .8-.3 1M267.1 275.1a.62 .62 0 0 1 1 .3v1.2a.62 .62 0 0 1-.6 .4 .62 .62 0 0 1-.5-.4l-.2-.7zM267.1 276.8h.8M267.1 275.2h.8M267.2 275.1l-.2 .8 .2 1M267.5 278.4l.7 2-.7-1.7-.8 1.7z"/>
<path d="M267.8 275.1l.3 .8-.3 1M270.9 278.7l.8-.3 .5 .5a.7 .7 0 0 0-.8-.4 .7 .7 0 0 0-.6 .7v.5a.7 .7 0 0 0 .6 .6 .7 .7 0 0 0 .8-.4 .75 .75 0 0 1-.9 .6 .75 .75 0 0 1-.6-.8zM272.9 279.4l1-.1v-.7l-1-.1-.1 1.9v-2h.8l.5 .4-.2 .6-1 .1M273.4 279.5l.7 .9-.6-.9M274.7 279.5l1.7 .1zM277 278.7l.2-.2a.81 .81 0 0 1 1.1 .2l-.4-.2-.8 .2 .1 .4 1.1 .6v.4a.81 .81 0 0 1-1.3 0l.5 .2 .8-.2-.2-.5-.9-.4zM279 278.4l.1 2zM280 279.4l.9-.1v-.7l-.9-.1-.2 1.9v-2h.8l.5 .4-.2 .6-.9 .1M280.4 279.5l.7 .9-.6-.9M281.9 278.7l.7-.3 .5 .5a.7 .7 0 0 0-.8-.4 .7 .7 0 0 0-.6 .7v.5a.64 .64 0 0 0 .7 .6 .64 .64 0 0 0 .6-.6l-.4-.1h.5a.72 .72 0 0 1-.6 .9 .72 .72 0 0 1-.8-.8zM283.8 279.9h1.1M283.8 279.9h1"/>
<path d="M284.4 278.4l.7 2-.7-1.7-.8 1.7zM285.6 278.7l.2-.2a.81 .81 0 0 1 1.1 .2l-.5-.2-.7 .2 .1 .4 1 .6 .1 .4a.81 .81 0 0 1-1.3 0l.5 .2 .7-.2-.2-.5-.8-.4zM241 280.3l1.3 .1h-1.4l1.2-1.4-.1-.4h-.8l-.2 .3 .1-.3 .7-.2 .4 .6-1.2 1.4M287.7 280.3h.1M287.8 280.7l-.1-.6 .1 .4-.2 .3M287.8 280.4v.1"/>
<circle cx="241.3" cy="237.1" r=".64"/>
<circle cx="268.1" cy="231.1" r=".65"/>
</g>
<!-- layer: PARCELAS -->
<g fill="none" stroke="#000" stroke-width=".32">
<path d="M235.3 212.7l2.3-.8 .1 .3 1.9-.2 .4 1.8-4 .5zM236.2 216.3l1.4 1.5 .3 1-3.3 3-.8-1.2-.6-.5zM236.5 215.9l.2 .2 4.8-.7 .9 1-5 1.4-1.2-1.5zM238.6 219.4l3.5-1.2 .2-.8 2.1 2a9.2 9.2 0 0 1-5.5 1.9l-.7-.2 .7-1.6zM238.8 209.3l1.8-1.6 1 2.6 .3 2.1-2.1-.5zM239.6 212l3.2 .5 .3 3.3a3.6 3.6 0 0 1-3.4-3.2zM240.6 207.7l1.2-.9 .6 1.4 1.6-1.2 .7 2.6-3.1 .7zM241.9 215.7a4.5 4.5 0 0 1 3.5 1l-.2 2.7-.5-.1-.2 .2-2.2-2.1a1.39 1.39 0 0 0-.4-1.7zM242.8 212.5l2.3 .3 .4 1-.1 2.7-1.2-.6-1.1-.1zM243.8 206.7l1.8-.9 1.7 2-.6 1-.1 .5-1.9 .3zM244.7 209.6l1.9-.3 .3 1.4 1.3 2.8-3.1-.7zM245.1 212.8l2.1 .5a1.61 1.61 0 0 1 1.7 1l.7 .7-1.4 1.6-1.6-.9a2.65 2.65 0 0 0-1.1-1.9z"/>
<path d="M245.5 213.8a2.65 2.65 0 0 1 1.1 1.9l1.6 .9-2 3.2-1-.4zM246.1 205.1l2.2-1.2 .2 .9a2 2 0 0 0 .9 2l-2.1 1-1.7-2 .7-.3zM246.9 210.7l3.2-.7 .7 1.7 .5 .4-3.5 .8zM247.3 207.8l2.1-1 .2 1.3a1.8 1.8 0 0 0 .5 1.9l-3.1 .7a2.3 2.3 0 0 1 .3-2.9zM247.8 212.9l3.5-.8a1.41 1.41 0 0 0 1.2 1.5l.3 .3-3 1.3zM249.5 215l.3 .2 .8 1.2-2.9 3.5-1.4-.2 2-3.3zM249.8 215.2l3-1.3 .9 1.8-1.9 1.9-1-.8zM250.6 216.4l1.2 1.2-2 3.1-2.1-.8zM251.8 217.6l2.3 1.8-2.3 2.1-2-.8zM253.7 215.7l.2 .5 .8 .9a1.97 1.97 0 0 1 1.8 .6l-2.4 1.7-.7-.5-1.6-1.3zM254.1 219.4l2.4-1.7 1.5 .8 .8 .1 1 .9-1 .4a3.4 3.4 0 0 1-3.1 0zM251.8 221.5l2.3-2.1 3.4 .9-5.2 2.3z"/>
</g>
<!-- layer: - -DC PAVIMENTOS -->
<g fill="#000" stroke="#000" stroke-width=".32">
<path d="M254 219.5h.3zM251.8 221.5h3.1l-1.5 .6z"/>
<path d="M254 219.5h.4zM254 219.5h.4z"/>
<path d="M253.9 219.5l.8 .2zM253.9 219.5l.8 .2h-.9z"/>
<path d="M253.8 219.7l3.7 .6zM253 220.3l.8-.6 3.7 .6z"/>
<path d="M251.8 221.5l.3 .6h1.3zM252.1 222.1h1.3l-1.1 .5z"/>
<path d="M251.8 221.4h3.2zM251.8 221.4l3.1 .1z"/>
<path d="M252.4 220.9l2.6 .5 1.3-.5zM251.8 221.4l.6-.5 2.6 .5z"/>
<path d="M253 220.3l3.3 .6 1.2-.6zM252.4 220.9l.6-.6 3.3 .6z"/>
</g>
<!-- layer: PARCELAS -->
<circle cx="246.4" cy="199.6" r=".25" fill="#000"/>
<!-- layer: AUTODIB_VIALES_5000 -->
<g fill="none" stroke="#000" stroke-width=".32">
<path d="M223.6 156.7l-3.7 1.4-.4-3.9-.4-.4-1.7-.7a2.86 2.86 0 0 0-3.6-.7l-.6-1.6a1.51 1.51 0 0 1 .3 1.6l-4.1 .7v.3l6-1a2.36 2.36 0 0 1 1.9 .9l2 1 .3 3.7a10.9 10.9 0 0 0 1.6 6l2.4 1.4M223.6 156.9l-3.3 1.2-.3 .3 .5 3.4 .4 1.3 1 1 1.7 1M231.5 157.6a27.9 27.9 0 0 0-6 7.9l-.3 1.1 .4 .2 2.6-1.4a1.19 1.19 0 0 1 2 .7l.4 1.3a5 5 0 0 1 1.4 3.3l1 .5a18.1 18.1 0 0 1 6.5 1.3 12.7 12.7 0 0 1 6.2 .8 4.2 4.2 0 0 1 1.4 6.1 7.7 7.7 0 0 0 2.3 8.3 33.7 33.7 0 0 1 5.9 8.1l8.9 7a45 45 0 0 0 6 8.2l1.4 3.1 2-.3 2.8 .8 2.5-.4 .7 .7-.1 .6 1 .8M238.5 150.8l2.5 1.8a4.5 4.5 0 0 0-3 1.9 3.7 3.7 0 0 1-4.1 1.3l-.8 .2a25.4 25.4 0 0 0-5.3 5.5l-1.7 2.4M238.7 150.8l2.3 1.4 .3 .5a16.3 16.3 0 0 1 6.8 2.7l.4 .5a2.8 2.8 0 0 0 4.9 .5l.5-2.2 .1-3.4M254.3 150.8l-.2 3.5a4 4 0 0 1-1.8 3.6 3.5 3.5 0 0 1-4.5-2.2 13 13 0 0 0-5.8-2.8h-1.3a3.2 3.2 0 0 0-2.6 1.7 3.3 3.3 0 0 1-3.7 1.4l-1.2 .2-1.5 1.2M256.9 150.8l2.4 2.8a6.7 6.7 0 0 0 3.1 6.1l4.4 3.5a2.23 2.23 0 0 1 1.1 1.6l1.7 4.5 .7 1.1-3 .5 .2 1.5a3.2 3.2 0 0 0 1.7 2.1l4.2 3.6-4.9-4.5a3.7 3.7 0 0 1-1.1-2.6l2.9-.5a48.2 48.2 0 0 0 10.2 8.9M257.2 150.7l4.4 5.1 .8 .5 1.1-.4a2.07 2.07 0 0 1 3.2-.4l3.9 1.9a3.6 3.6 0 0 0 2.5-2.1M270.2 157.8v-.2l-2.4-1.2a3.6 3.6 0 0 0-3.1-1.1l-1.4 1.1-.9 .3a1.84 1.84 0 0 1-1.7-1.3l-.8-1.1-.3 .1a5.3 5.3 0 0 0 2 4.3l5.7 4.7 .7 1.3 1.4 3.9 2.4-.4 .6 .5-.7-.4-2.2 .3a15.8 15.8 0 0 0 4.4 5.5l1.8 1.5 1.2-1a9.1 9.1 0 0 0 3.6-3.6M272.9 155.9l-.7 .8a1.7 1.7 0 0 1-1.8 .9l1.7 3.2a5.2 5.2 0 0 1 3.4 1.2l1.8 2.8M276.8 151.2l-3.7 4.5M276.9 150.8l-3.6 4.3"/>
<path d="M277.1 150.8l-.2 .3M224.9 166.7l.1 1.1M225 167.8l-.8 .4a13.1 13.1 0 0 1-7.5-.7l-4-1.2a.61 .61 0 0 0-.5 .9l.6 .6a6 6 0 0 1 2.8 4.1l.3-.1a6 6 0 0 0-2.9-4.2l-.6-.7 .3-.2h.4a35.6 35.6 0 0 0 10.1 2l1.8-.6 1.3 5.1a6.7 6.7 0 0 1-.5 5.5l-2.5 6.9-1.1 2.3M225 166.3v1.5M225.7 164.4l-.5 1.4M241.9 179.5v-2.3a2.56 2.56 0 0 0-1-3.4 14 14 0 0 0-8.3-2.4l-.9-.8a6.7 6.7 0 0 0-1.5-3.6l-.6-1.5-.7-.2-3 1.6-.7 .8 1.4 6.3a7.4 7.4 0 0 1-1 5.8l-2.5 6.8-6.1 11.2-.9 2.7-.1 1.2 1 3.6 2.7-.3 .8 .5 .2 .4v.8l-1.7 1.7-.4 1.1-1.9 2.7 .2 4 4.8 4 1.1-.7 1.5 .2 2-.1 1.9-.2 .4-.4v-.5l-.3-.3-2.4-.6h-1.2l-.2 .2v.6h-.2l-.1-.6 .5-.5 3.6 .6 .6 .5-.1 .9-.5 .4-3.4 .3-2-.2-.7 .6-.5 .1-5-4-.3-4.1 1.8-2.7 .6-1.5 1.7-1.7-.2-.8-.7-.4-2.7 .5-.4 1.2-2.2 3.1v2.3l-.6 1.4-.8 .7-4.6 2.1 .5 1-.6 1.2 .6 2.5 1.5 .9 1.2 1 2.6 .5 .7 .4 .7 .7 .5 1.3 1.3 1.5-.2 1.5h-.2v-.2l.2-1.2-1.3-1.4-.6-1.5-.6-.6-.5-.3-2.6-.5-2.8-1.9-.7-2.4 .5-1.1v-.5l-.5-.7-2.2 .8-1.5 .8a16.5 16.5 0 0 0-3.8 4.1l-1.8 2M280.5 171.3a6.8 6.8 0 0 1-2.9 2.8l-1.8 1.6 4.7 3.5M222.1 188l-4.7 8.8a9.6 9.6 0 0 0-1.6 4.8l.9 3.3v.9l-.4 1-2.3 3.4 .1 2.1-.6 1.3-.8 .7-3.2 1.4-1.8-3.4-1.5-1-.8-.3-.3 .1-2 2-1.6 .5-1.5 1.4 .2 1 2.9 .9 1.1 1.3-1.1 .9-4.8 5.3M241.6 180.2l-.6 .8-.6 .2 .1 .2a3.3 3.3 0 0 0 1.7-4.2 2.75 2.75 0 0 0-1.1-3.6l-1.1-.8h1.8a5 5 0 0 1 5.7 3.1 3.8 3.8 0 0 1-.6 3.5 8.5 8.5 0 0 0 3.7 9.7l1.4 1.6 1.6 2.4M249.9 197a44.8 44.8 0 0 0 8.1 6.7l.9 .9 .7 1.2 .5 2-.1 1.7-5.4 3.3 .1 .3 5.1-3 .1 1.8 .6 1.9 1.8 3.5 .2-.2-1.6-3.1-.6-1.8v-2.4l5.9-3.4 3 3.8a19 19 0 0 1 3 6.9l3 9.9 1.5 3.9 .5 2.3 2.4 4.1 1 1M253.4 192.9l-4 3.7a78.7 78.7 0 0 1-12.1 10.7l-1.8 1.8 .4 .4 1.8-1.8 5.9-4.7 10.1-9.6M253.6 193.2a10.6 10.6 0 0 0 5.1 5.3l5.2 4.2 2 3.1-.2 .3-5.3 3.2v-2l-1-2.5-1.1-1.3-3.5-2.5a18.4 18.4 0 0 1-4.8-4.1"/>
<path d="M200.7 214.5l.8-.8 1.8-.5 1.9-2 .7 .1 1.3 .8 .7 .8 1.4 2.9-4.3 1.9a.49 .49 0 0 1-.4 .3 .49 .49 0 0 1-.5-.2l-1.2-1.2-2.4-.5-.3-.4v-.7zM280.5 216.4l-1-.7v-.7l-.5-.6-2.5 .4-3.4-.8-1.3 .3-.1 .3 3.4 11.5 2.2 2M277.3 228.2l-2-1.8 .1 .6a17.2 17.2 0 0 1 1.9 5.8l1.3 2.6 2 2.7"/>
</g>
<!-- layer: AUTODIB_HIDRO_1000 -->
<path d="M194.8 214.3l1.7-.2a1.3 1.3 0 0 1 1.4 1.3 2.86 2.86 0 0 0 1.1 2.3l.9 .1 1.8-.5a.74 .74 0 0 1 1.1 .5l-.3 1 .4 .4M199.5 201l-.6 2.1v1.1a1.08 1.08 0 0 0 1.1 1l2.1 .1 .1 .2v1l.6 1 .7 .5 2.1 .2 .4 .4a2.06 2.06 0 0 0 1.6 2.1l.7 .4a1.86 1.86 0 0 1 1.2 1.4l.9 .4h2.3l.9 .3" fill="none" stroke="#000" stroke-width=".32"/>
<!-- layer: AUTODIB_HIDRO_5000 -->
<path d="M251.8 158l.6 1.7 .3 1.9a1.48 1.48 0 0 0 .2 1.9l.1 .1a1.09 1.09 0 0 1 1.1 .8 1.09 1.09 0 0 1-.5 1.2l-.7 1.9a3.1 3.1 0 0 0 1 4.9l2.5 2.1M194.7 189.2l.6 .5a3.7 3.7 0 0 0 2.4 1.7l.5 .8 1.9 1.7 2.5 1.6a5.5 5.5 0 0 1 2.7 2.6l2.8 1.3a2.23 2.23 0 0 0 3 .3l.6 .4 4.1 5.1M200.7 194.3l-.4 .6a5.1 5.1 0 0 1-1 3.8l.2 2.2-.6 2.2v1.1a1.08 1.08 0 0 0 1.1 1l2.1 .1 .1 .2v1l.6 1 .7 .5 2.1 .2 .4 .4a2.06 2.06 0 0 0 1.6 2.1l.7 .4a1.86 1.86 0 0 1 1.2 1.4l.9 .4h2.3l.9 .3M240.7 195.5l.3 1.5 .4 .4 1.7 .9 .4 .6 2.6 1.9a1.36 1.36 0 0 1 .9 1.6l1.7 1.7v1.5l1.1 1.7v2l1.9 3.5 1.9 1.7 .3 1.6 .8 .7 1.3 .2 1 .7 1.7 .5 1 .8 1.7 .9a7.5 7.5 0 0 1 3.1 4.7l.4 3.3 1 1.4 1.2 6.4 .5 .8 .9 .8 1 3.6 1.3 .4 .4 .4a3.6 3.6 0 0 0 3.1 .8l.5 .4 .4 .9v2.4l1.1 1 .1 .4M281 185.8l-1.8-3a4.7 4.7 0 0 0-3.5-2.9 12.8 12.8 0 0 1-6.2-1.9l-2.4-1.7a3.9 3.9 0 0 0-4.5-.8 7.8 7.8 0 0 1-6.2-1l-1 3.4a3.4 3.4 0 0 0 .5 2.6l.6 1.9v2.7l.9 2.1a1.73 1.73 0 0 1 1.7 1.7l1.6 1.9 1.4 1.2M194.8 214.3l1.7-.2a1.3 1.3 0 0 1 1.4 1.3 2.86 2.86 0 0 0 1.1 2.3l.9 .1 1.8-.5a.74 .74 0 0 1 1.1 .5l-.3 1 .4 .4M203.2 219.5l1.1 .2a3.1 3.1 0 0 1 2.8 .2l.9 2.3 1.6 .3 .8 .8 3.3 1.6v.7l-1.6 1.5 2.4 3 .3 .6-.4 3.4 .1 .7 2.4 .5 9.9 5.9a7.4 7.4 0 0 0 5.6 2.2 6.6 6.6 0 0 1 3.6-.5 10.7 10.7 0 0 1 3.8 2.9l.4 2.1M214 213.5l.9 .9a1.99 1.99 0 0 0 1.3 2.7l1.1 1 .6 2.6 .4 .6a4.3 4.3 0 0 1 3.1 1.1l.2 .5-.2 1.9a3.5 3.5 0 0 0 2.4 3.6 8.1 8.1 0 0 0 5.5 1.1l.4 .1 1.2 1.7a39.2 39.2 0 0 0 11 7.6 21 21 0 0 0 5.8 3.2 11.8 11.8 0 0 1 4.5 5l.4 .5" fill="none" stroke="#000" stroke-width=".32"/>
<!-- layer: COTAS -->
<path d="M266.5 177.5l2.6 1.8M222.1 200.7h9.1l19.4 17.8M263.3 219.7l1.9 2.5M211.3 228.2l2 2.5M231.8 230l2.5 2.1" fill="none" stroke="#000" stroke-width=".32"/>
<path d="M266.2 177.3l1.5 .7-.4 .4zM251 218.2l1.8 2.3-2.5-1.7zM211.1 228l1.2 1-.5 .3zM231.6 229.7l1.3 .8-.3 .5zM263 219.4l1.2 1.1-.4 .3z" fill="#000" stroke="#000" stroke-width=".32"/>
<!-- layer: TW_Marco_Derrotero -->
<path d="M93.7 187.8v-20.9h69.9v20.9M93.7 192.8h69.9" fill="none" stroke="#000" stroke-width=".32"/>
<path d="M93.7 173.8h69.9M93.7 177.8h69.9M113.7 173.8v19M138.6 173.8v19M93.7 182.8h69.9M93.7 187.8h69.9M93.7 192.8h69.9" fill="none" stroke="#000" stroke-width=".32"/>
<!-- layer: Tabla_Derrotero -->
<g fill="none" stroke="#000" stroke-width=".32">
<path d="M259.9 70.1h70v61h-70zM259.9 77.1h70M273.9 77.1v54M301.9 77.1v54M259.9 81.1h70M259.9 86.1h70M259.9 91.1h70M259.9 96.1h70M259.9 101.1h70M259.9 106.1h70M259.9 111.1h70M259.9 116.1h70"/>
<path d="M259.9 121.1h70M259.9 126.1h70"/>
</g>
<!-- layer: 0 -->
<path d="M221.8 324.3l-.1 .1" fill="none" stroke="#000" stroke-width=".51"/>
<text font-size="10.1" x="216.6" y="445.9">5000.00m</text>
<g font-size="7.9">
<text x="257.9" y="166.9">QUEBRADA PALO</text>
<text x="184.5" y="239.2">QUESADA</text>
<text x="219.1" y="267.4">UBICACION GEOGRAFICA</text>
</g>
<g font-size="7.5">
<text x="220.1" y="421.9">PARCELA 22</text>
<text x="273.4" y="429.7">2 502847-000</text>
</g>
<g font-size="7.1">
<text x="209.2" y="201.1">PARCELA</text>
<text x="212.7" y="345">POTRERO</text>
</g>
<text font-size="6.6" x="144.3" y="68.1">XXXXXXXXXX</text>
<g font-size="6.2">
<text x="144.6" y="62.1">ENTERO N°</text>
<text x="192.3" y="149.9">A QUESADA</text>
<text x="129.1" y="227.2">A FINCAS</text>
<text x="229.3" y="434.6">AREA</text>
</g>
<g font-size="5.7">
<text x="84.7" y="103">A QUESADA</text>
<text x="14.8" y="203.6">A FINCAS</text>
<text x="281.5" y="241.7">A FINCAS</text>
<text x="60.3" y="268.5">A FINCAS</text>
</g>
<g font-size="5.3">
<text x="126.3" y="147.8">A FINCAS</text>
<text x="97.7" y="178.2">PUNTO</text>
<text x="121.7" y="178.2">ESTE</text>
<text x="145.3" y="178.2">NORTE</text>
<text x="100.9" y="187.7">XX</text>
<text x="117.1" y="187.7">454903.46</text>
<text x="141.5" y="187.7">1142362.01</text>
<text x="100.9" y="192.6">ZZ</text>
<text x="117.1" y="192.6">454848.44</text>
<text x="141.1" y="192.6">1142468.90</text>
<text x="225.1" y="272.3">HOJA QUESADA - AGUAS ZARCAS</text>
<text x="226.8" y="364.8">21001029747700</text>
<text x="156.6" y="418.4">SITUADO EN: LA LLANADA</text>
<text x="103.4" y="430">ESCALA</text>
<text x="121.7" y="430">1:2000</text>
<text x="103" y="435">FECHA</text>
<text x="122.4" y="435">MAYO 2026</text>
<text x="156.6" y="435.3">CANTON:</text>
<text x="180.3" y="435.3">10° SAN CARLOS</text>
<text x="178.2" y="443.8">2° ALAJUELA</text>
<text x="281.2" y="438.5">21001050284700</text>
<text x="19.4" y="447.7">JORGE MARIO GUERRERO VARGAS</text>
<text x="281.9" y="447.3">34ha1697.65m</text>
</g>
<g font-size="4.9">
<text x="117.8" y="172.5">REFERENCIAS</text>
<text x="100.9" y="182.4">P.I</text>
<text x="117.1" y="182.4">455249.98</text>
<text x="141.1" y="182.4">1142829.35</text>
<text x="32.1" y="228.2">SERVIDUMBRE</text>
<text x="34.2" y="231.1">AGRICOLA</text>
<text x="131.9" y="270.2">SERVIDUMBRE</text>
<text x="134.1" y="273">AGRICOLA</text>
<text x="238.5" y="284.7">PROYECCION CRTM05</text>
<text x="104.4" y="417">PROTOCOLO:</text>
<text x="126.3" y="417.7">TOMO</text>
<text x="138.3" y="417.7">24381</text>
<text x="126.3" y="422.6">FOLIO</text>
<text x="138.3" y="422.6">026</text>
<text x="19.4" y="444.1">TOPOGRAFO ASOCIADO: T.A. 8914</text>
</g>
<text font-size="3.5" x="50.7" y="177.8" transform="rotate(-38 50.7 177.8)">14.00</text>
<g font-size="3.2">
<text x="22.7" y="347.2">NOTAS:</text>
<text x="21.7" y="351">-ESCALA DEL MAPA CATASTRAL 1:5000</text>
<text x="21.7" y="354.9">-EPOCA 2014.59,SISTEMA CR-SIRGAS, PROYECCION CRTM05,</text>
<text x="21.7" y="358.7">-METODO DE ENLACE A LA RED DE COORDENADAS CRTM05,</text>
<text x="22.7" y="362.5">MEDICION ENLACE A ESTACION CIQUE</text>
<text x="21.7" y="366.4">-EXACTITUD RELATIVA : +/-0.10m,</text>
<text x="21.7" y="370.2">-EXACTITUD ABSOLUTA : +/-0.10m</text>
<text x="21.7" y="374">-DOY FE QUE LOS LINDEROS SON EXISTENTES</text>
<text x="21.7" y="377.9">-TODAS LAS MEDIDAS ESTAN DADAS EN METROS</text>
<text x="21.7" y="381.7">-MODIFICA AL PLANO CATASTRADO N°A-1630235-2013</text>
<text x="21.7" y="385.6">- FRENTE A SERVIDUMBRE AGRICOLA DE VERTICE 1 AL 4: 20.13m</text>
<text x="21.7" y="389.4">-PARCELA EXCLUSIVAMENTE PARA USO AGRICOLA</text>
<text x="21.7" y="393.3">- LOS PUNTOS XX Y ZZ SON VERTICES DE LA SERVIDUMBRE</text>
<text x="21.7" y="397.1">-COLINDANTE A: 21001050284700.</text>
</g>
<g font-size="3.1">
<text x="252.4" y="150.1" transform="rotate(-90 252.4 150.1)">455264.42</text>
<text x="296.9" y="219.5">1142144.34</text>
</g>
<g font-size="2.8">
<text x="275.3" y="74.6">LISTADO DE COORDENADAS</text>
<text x="262" y="80.1">PUNTO</text>
<text x="281.7" y="79.8">ESTE (m)</text>
<text x="308.5" y="79.8">NORTE (m)</text>
<text x="266.2" y="89.6">2</text>
<text x="266.3" y="84.6">1</text>
<text x="281.4" y="84.6">455260.26</text>
<text x="281.4" y="89.6">455263.05</text>
<text x="308.4" y="84.6">1142179.48</text>
<text x="308.4" y="89.6">1142181.95</text>
<text x="266.1" y="94.6">3</text>
<text x="281.4" y="94.6">455270.64</text>
<text x="308.5" y="94.6">1142178.02</text>
<text x="266.2" y="99.6">4</text>
<text x="281.6" y="99.6">455277.81</text>
<text x="308.5" y="99.6">1142174.82</text>
<text x="266.1" y="104.5">5</text>
<text x="281.4" y="104.5">455347.17</text>
<text x="308.4" y="104.5">1142158.25</text>
<text x="266.1" y="109.6">6</text>
<text x="281.4" y="109.6">455317.52</text>
<text x="308.4" y="109.6">1142143.97</text>
<text x="266.1" y="114.6">7</text>
<text x="266.1" y="119.6">8</text>
<text x="281.4" y="114.6">455285.82</text>
<text x="281.4" y="119.6">455246.56</text>
<text x="308.4" y="114.6">1142131.99</text>
<text x="308.4" y="119.6">1142114.23</text>
<text x="111.6" y="124.1">P.I</text>
<text x="266.1" y="124.6">9</text>
<text x="281.4" y="124.6">455217.74</text>
<text x="308.4" y="124.6">1142100.80</text>
<text x="265.3" y="129.6">10</text>
<text x="281.6" y="129.6">455204.61</text>
<text x="308.4" y="129.6">1142130.19</text>
<text x="38.4" y="186.8">ZZ</text>
<text x="64.8" y="240.1">XX</text>
<text x="234.8" y="309.3">FIN DE</text>
<text x="229.2" y="312.7">SERVIDUMBRE</text>
<text x="232.5" y="315.9">AGRICOLA</text>
<text x="223.3" y="321.5">2</text>
<text x="219.8" y="328.9">1</text>
<text x="232" y="326.4">4</text>
<text x="224.2" y="330.3">3</text>
<text x="247.5" y="340.5">6</text>
<text x="264.9" y="340.2">5</text>
<text x="195.8" y="351.7">10</text>
<text x="230.5" y="348.3">7</text>
<text x="213.4" y="355.4">8</text>
<text x="200.2" y="362.2">9</text>
</g>
</svg>
